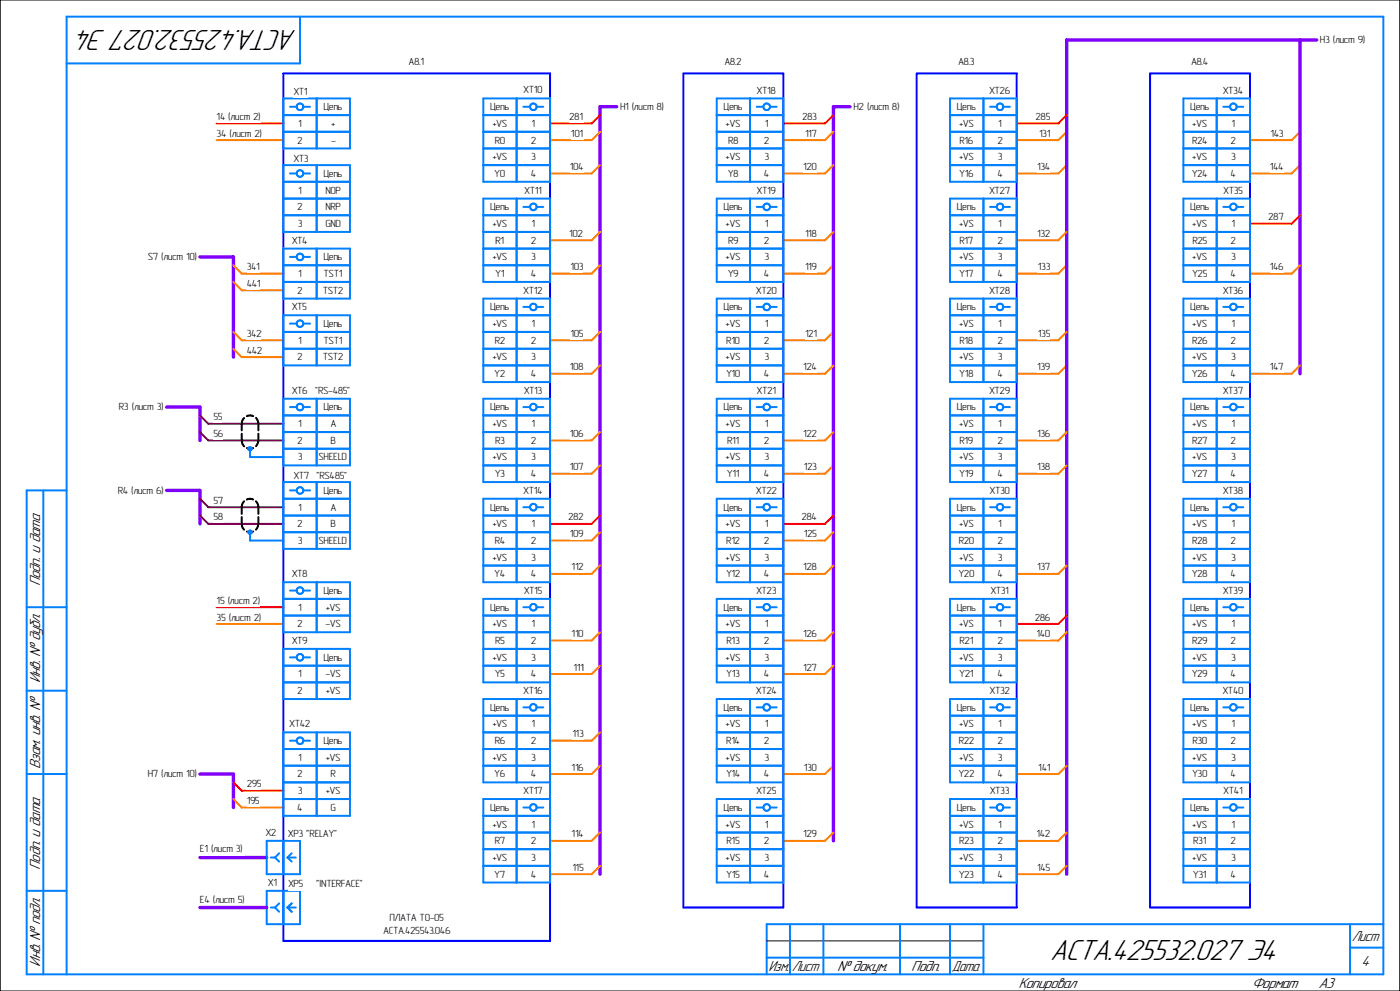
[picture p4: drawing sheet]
<svg xmlns="http://www.w3.org/2000/svg" width="420mm" height="297mm" viewBox="0 0 420 297" stroke-linecap="round" stroke-linejoin="round" font-family="sans-serif">
<path d="M-.1 0v297" fill="none" stroke="#000" stroke-width=".3"/>
<path d="M74.5 134h1v1h-1zM74.5 159h1v1h-1z" fill="#000"/>
<g fill="none" stroke="#0080ff" stroke-width=".59">
<path d="M85 29.5h20v15h-20zM85 34.5h20M85 39.5h20M87 32h2M91 32h2M95 29.5v15M145 29.5h20v25h-20zM145 34.5h20M145 39.5h20M155 29.5v25M157 32h2M161 32h2"/>
<path d="M215 34.5h20M215 29.5h20v25h-20zM215 39.5h20M225 29.5v25M227 32h2M231 32h2M285 34.5h20M285 29.5h20v25h-20zM285 39.5h20M295 29.5v25M297 32h2M301 32h2"/>
<path d="M355 34.5h20M355 29.5h20v25h-20zM355 39.5h20M365 29.5v25M367 32h2M371 32h2M85 49.5h20v20h-20zM85 54.5h20M85 59.5h20M87 52h2M91 52h2M95 49.5v20"/>
<path d="M145 59.5h20v25h-20zM145 44.5h20M145 49.5h20M155 59.5v25M215 44.5h20M215 49.5h20M215 59.5h20v25h-20zM225 59.5v25M285 44.5h20M285 49.5h20M285 59.5h20v25h-20zM295 59.5v25"/>
<path d="M355 59.5h20v25h-20zM355 44.5h20M355 49.5h20M365 59.5v25M85 74.5h20v15h-20zM85 64.5h20M85 79.5h20M87 77h2M91 77h2M95 74.5v15M145 64.5h20M145 69.5h20"/>
<path d="M145 74.5h20M145 79.5h20M157 62h2M161 62h2M215 64.5h20M215 69.5h20M215 74.5h20M215 79.5h20M227 62h2M231 62h2M285 64.5h20M285 69.5h20"/>
<path d="M285 74.5h20M285 79.5h20M297 62h2M301 62h2M355 64.5h20M355 69.5h20M355 74.5h20M355 79.5h20M367 62h2M371 62h2M85 94.5h20v15h-20zM85 84.5h20"/>
<path d="M85 99.5h20M87 97h2M91 97h2M95 94.5v15M145 89.5h20v25h-20zM145 94.5h20M145 99.5h20M155 89.5v25M157 92h2M161 92h2M215 94.5h20M215 89.5h20v25h-20z"/>
<path d="M215 99.5h20M225 89.5v25M227 92h2M231 92h2M285 94.5h20M285 89.5h20v25h-20zM285 99.5h20M295 89.5v25M297 92h2M301 92h2M355 89.5h20v25h-20zM355 94.5h20"/>
<path d="M355 99.5h20M365 89.5v25M367 92h2M371 92h2M85 119.5h20v20h-20zM85 104.5h20M95 119.5v20M145 119.5h20v25h-20zM145 104.5h20M145 109.5h20M155 119.5v25M215 104.5h20"/>
<path d="M215 109.5h20M215 119.5h20v25h-20zM225 119.5v25M285 104.5h20M285 109.5h20M285 119.5h20v25h-20zM295 119.5v25M355 119.5h20v25h-20zM355 104.5h20M355 109.5h20M365 119.5v25M75 134.5v2.5h10"/>
<path d="M85 124.5h20M85 129.5h20M85 134.5h20M87 122h2M91 122h2M145 124.5h20M145 129.5h20M145 134.5h20M145 139.5h20M157 122h2M161 122h2M215 124.5h20"/>
<path d="M215 129.5h20M215 134.5h20M215 139.5h20M227 122h2M231 122h2M285 124.5h20M285 129.5h20M285 134.5h20M285 139.5h20M297 122h2M301 122h2M355 124.5h20"/>
<path d="M355 129.5h20M355 134.5h20M355 139.5h20M367 122h2M371 122h2M75 159.5v2.5h10M85 144.5h20v20h-20zM85 154.5h20M85 149.5h20M85 159.5h20M87 147h2M91 147h2"/>
<path d="M95 144.5v20M145 149.5h20v25h-20zM145 154.5h20M145 159.5h20M155 149.5v25M157 152h2M161 152h2M215 154.5h20M215 159.5h20M225 149.5v25M227 152h2M231 152h2"/>
<path d="M285 154.5h20M285 149.5h20v25h-20zM285 159.5h20M295 149.5v25M297 152h2M301 152h2M355 149.5h20v25h-20zM355 154.5h20M355 159.5h20M365 149.5v25M367 152h2M371 152h2"/>
<path d="M85 174.5h20v15h-20zM85 179.5h20M87 177h2M91 177h2M95 174.5v15M145 164.5h20M145 169.5h20M155 179.5v25M215 164.5h20M215 169.5h20M225 179.5v25M235 174.5h-20v-25h20v115h-20v-25h20"/>
<path d="M235 179.5h-20v25h20M285 164.5h20M285 169.5h20M285 179.5h20v25h-20zM295 179.5v25M355 179.5h20v25h-20zM355 164.5h20M355 169.5h20M365 179.5v25M85 194.5h20v15h-20zM85 184.5h20M85 199.5h20"/>
<path d="M87 197h2M91 197h2M95 194.5v15M145 184.5h20M145 189.5h20M145 194.5h20M145 199.5h20M157 182h2M161 182h2M215 184.5h20M215 189.5h20M215 194.5h20"/>
<path d="M215 199.5h20M227 182h2M231 182h2M285 184.5h20M285 189.5h20M285 194.5h20M285 199.5h20M297 182h2M301 182h2M355 184.5h20M355 189.5h20M355 194.5h20"/>
<path d="M355 199.5h20M367 182h2M371 182h2M85 219.5h20v25h-20zM85 204.5h20M95 219.5v25M145 214.5h20M145 219.5h20M155 209.5v25M157 212h2M161 212h2M165 204.5h-20v-25h20v85h-20v-25h20"/>
<path d="M165 209.5h-20v25h20M215 214.5h20M215 219.5h20M225 209.5v25M227 212h2M231 212h2M235 209.5h-20v25h20M285 214.5h20M285 209.5h20v25h-20zM285 219.5h20M295 209.5v25M297 212h2"/>
<path d="M301 212h2M355 209.5h20v25h-20zM355 214.5h20M355 219.5h20M365 209.5v25M367 212h2M371 212h2M85 224.5h20M85 229.5h20M85 234.5h20M85 239.5h20M87 222h2"/>
<path d="M91 222h2M145 224.5h20M145 229.5h20M155 239.5v25M215 224.5h20M215 229.5h20M225 239.5v25M285 224.5h20M285 229.5h20M285 239.5h20v25h-20zM295 239.5v25M355 239.5h20v25h-20z"/>
<path d="M355 224.5h20M355 229.5h20M365 239.5v25M80 252h10v10h-10zM81.2 257h1.3M82.5 257l1.2 1.2M83.7 255.7l-1.2 1.3M85 252v10M86.2 257l1.3 1.2M86.2 257h2.5M87.5 255.7l-1.3 1.3M145 244.5h20"/>
<path d="M145 249.5h20M145 254.5h20M145 259.5h20M157 242h2M161 242h2M215 244.5h20M215 249.5h20M215 254.5h20M215 259.5h20M227 242h2M231 242h2M285 244.5h20"/>
<path d="M285 249.5h20M285 254.5h20M285 259.5h20M297 242h2M301 242h2M355 244.5h20M355 249.5h20M355 254.5h20M355 259.5h20M367 242h2M371 242h2M80 267h10v10h-10z"/>
<path d="M81.2 272h1.3M82.5 272l1.2 1.3M83.7 270.8l-1.2 1.2M85 267v10M86.2 272l1.3 1.3M86.2 272h2.5M87.5 270.8l-1.3 1.2"/>
<circle cx="90" cy="32" r="1.01"/>
<circle cx="160" cy="32" r="1.01"/>
<circle cx="230" cy="32" r="1.01"/>
<circle cx="300" cy="32" r="1.01"/>
<circle cx="370" cy="32" r="1"/>
<circle cx="90" cy="52" r="1"/>
<circle cx="90" cy="77" r="1.01"/>
<circle cx="160" cy="62" r="1"/>
<circle cx="230" cy="62" r="1"/>
<circle cx="300" cy="62" r="1"/>
<circle cx="370" cy="62" r="1"/>
<circle cx="90" cy="97" r="1"/>
<circle cx="160" cy="92" r="1.01"/>
<circle cx="230" cy="92" r="1.01"/>
<circle cx="300" cy="92" r="1.01"/>
<circle cx="370" cy="92" r="1.01"/>
<circle cx="75" cy="134.5" r=".49"/>
<circle cx="90" cy="122" r="1.01"/>
<circle cx="160" cy="122" r="1.01"/>
<circle cx="230" cy="122" r="1.01"/>
<circle cx="300" cy="122" r="1.01"/>
<circle cx="370" cy="122" r="1.01"/>
<circle cx="75" cy="159.5" r=".5"/>
<circle cx="90" cy="147" r="1"/>
<circle cx="160" cy="152" r="1"/>
<circle cx="230" cy="152" r="1"/>
<circle cx="300" cy="152" r="1"/>
<circle cx="370" cy="152" r="1"/>
<circle cx="90" cy="177" r="1.01"/>
<circle cx="90" cy="197" r="1"/>
<circle cx="160" cy="182" r="1.01"/>
<circle cx="230" cy="182" r="1.01"/>
<circle cx="300" cy="182" r="1.01"/>
<circle cx="370" cy="182" r="1.01"/>
<circle cx="160" cy="212" r="1.01"/>
<circle cx="230" cy="212" r="1.01"/>
<circle cx="300" cy="212" r="1.01"/>
<circle cx="370" cy="212" r="1.01"/>
<circle cx="90" cy="222" r="1.01"/>
<circle cx="160" cy="242" r="1"/>
<circle cx="230" cy="242" r="1"/>
<circle cx="300" cy="242" r="1"/>
<circle cx="370" cy="242" r="1"/>
</g>
<path d="M390 12v100M395 12h-75v250M185 32h-5v230M255 32h-5v220M60 77h10v30M50 122h10v10M50 147h10v10M60 232h10v10M60 257h20M60 272h20" fill="none" stroke="#8000ff" stroke-width="1"/>
<path d="M65 37h20M180 34.5l-2.5 2.5h-12.5M250 34.5l-2.5 2.5h-12.5M320 34.5l-2.5 2.5h-12.5M390 64.5l-2.5 2.5h-12.5M180 154.5l-2.5 2.5h-12.5M250 154.5l-2.5 2.5h-12.5M65 182h20M320 184.5l-2.5 2.5h-12.5M70 234.5l2.5 2.5h12.5" fill="none" stroke="#f00" stroke-width=".59"/>
<g fill="none" stroke="#ff8000" stroke-width=".59">
<path d="M180 39.5l-2.5 2.5h-12.5M250 39.5l-2.5 2.5h-12.5M320 39.5l-2.5 2.5h-12.5M390 39.5l-2.5 2.5h-12.5M65 42h20M180 49.5l-2.5 2.5h-12.5M250 49.5l-2.5 2.5h-12.5M320 49.5l-2.5 2.5h-12.5M390 49.5l-2.5 2.5h-12.5M70 79.5l2.5 2.5h12.5M180 79.5l-2.5 2.5h-12.5M180 69.5l-2.5 2.5h-12.5"/>
<path d="M250 79.5l-2.5 2.5h-12.5M250 69.5l-2.5 2.5h-12.5M320 79.5l-2.5 2.5h-12.5M320 69.5l-2.5 2.5h-12.5M390 79.5l-2.5 2.5h-12.5M70 99.5l2.5 2.5h12.5M70 84.5l2.5 2.5h12.5M180 99.5l-2.5 2.5h-12.5M250 99.5l-2.5 2.5h-12.5M320 99.5l-2.5 2.5h-12.5M70 104.5l2.5 2.5h12.5M180 109.5l-2.5 2.5h-12.5"/>
<path d="M250 109.5l-2.5 2.5h-12.5M320 109.5l-2.5 2.5h-12.5M390 109.5l-2.5 2.5h-12.5M180 139.5l-2.5 2.5h-12.5M180 129.5l-2.5 2.5h-12.5M250 139.5l-2.5 2.5h-12.5M250 129.5l-2.5 2.5h-12.5M320 139.5l-2.5 2.5h-12.5M320 129.5l-2.5 2.5h-12.5M180 159.5l-2.5 2.5h-12.5M250 159.5l-2.5 2.5h-12.5M180 169.5l-2.5 2.5h-12.5"/>
<path d="M250 169.5l-2.5 2.5h-12.5M320 169.5l-2.5 2.5h-12.5M65 187h20M180 189.5l-2.5 2.5h-12.5M180 199.5l-2.5 2.5h-12.5M250 199.5l-2.5 2.5h-12.5M250 189.5l-2.5 2.5h-12.5M320 189.5l-2.5 2.5h-12.5M180 219.5l-2.5 2.5h-12.5M70 239.5l2.5 2.5h12.5M180 229.5l-2.5 2.5h-12.5M250 229.5l-2.5 2.5h-12.5"/>
<path d="M320 229.5l-2.5 2.5h-12.5M180 249.5l-2.5 2.5h-12.5M180 259.5l-2.5 2.5h-12.5M250 249.5l-2.5 2.5h-12.5M320 249.5l-2.5 2.5h-12.5M320 259.5l-2.5 2.5h-12.5"/>
</g>
<path d="M60 124.5l2.5 2.5h22.5M60 129.5l2.5 2.5h22.5M60 149.5l2.5 2.5h22.5M60 154.5l2.5 2.5h22.5" fill="none" stroke="#800040" stroke-width=".59"/>
<path d="M72.5 130a4.2 4.2 0 0 0 .7 3.8M73.2 125.3a3.9 3.9 0 0 0-.7 3.7M74 124.7l1-.2 .9 .2M74.1 134.3l.9 .2 .9-.2M76.8 125.2a4.2 4.2 0 0 1 .7 3.8M77.5 130a4.2 4.2 0 0 1-.7 3.7M72.5 155a4.1 4.1 0 0 0 .7 3.7M73.2 150.2a3.9 3.9 0 0 0-.7 3.8M74.1 159.3l.9 .2 .9-.2M75.9 149.7a2.07 2.07 0 0 0-1.9 0M76.8 150.2a4.1 4.1 0 0 1 .7 3.8M77.5 155a4.3 4.3 0 0 1-.7 3.7" fill="none" stroke="#000" stroke-width=".59"/>
<path d="M85 22h80v260h-80zM205 22h30v250h-30zM275 22h30v250h-30zM345 22h30v250h-30z" fill="none" stroke="#00f" stroke-width=".59"/>
<g fill="#fff">
<path d="M217.3 16.7h5.4v3.6h-5.4z"/>
<path d="M287.4 16.7h5.2v3.6h-5.2z"/>
<path d="M357.3 16.7h5.4v3.6h-5.4z"/>
<path d="M122.6 16.7h4.9v3.6h-4.9z"/>
<path d="M170.8 33.2h4.2v3.6h-4.2z"/>
<path d="M171.3 38.2h3.7v3.6h-3.7z"/>
<path d="M186 30.2h13.9v3.6h-13.9z"/>
<path d="M79.6 247.7h3.4v3.5h-3.4z"/>
<path d="M60 252.7h13.5v3.6h-13.5z"/>
<path d="M64 128.7h2.8v3h-2.8z"/>
<path d="M64 123.6h2.6v3.1h-2.6z"/>
<path d="M64 153.6h2.8v3h-2.8z"/>
<path d="M64 148.6h2.8v3h-2.8z"/>
<path d="M35.3 145.6h13.7v3h-13.7z"/>
<path d="M35.7 120.6h13.3v3.1h-13.3z"/>
<path d="M241.5 78.6h3.5v3.1h-3.5z"/>
<path d="M241.5 98.6h3.5v3h-3.5z"/>
<path d="M241.2 138.6h3.8v3h-3.8z"/>
<path d="M256.1 30.6h13.7v3.1h-13.7z"/>
<path d="M241.2 228.6h3.8v3h-3.8z"/>
<path d="M311.7 38.7h3.3v3h-3.3z"/>
<path d="M311.1 48.6h3.9v3h-3.9z"/>
<path d="M311.4 78.6h3.6v3.1h-3.6z"/>
<path d="M311.1 108.6h3.9v3h-3.9z"/>
<path d="M241 198.6h4v3h-4z"/>
<path d="M241 168.6h4v3.1h-4z"/>
<path d="M241 248.6h4v3h-4z"/>
<path d="M381 48.6h4v3h-4z"/>
<path d="M381.2 38.7h3.8v3h-3.8z"/>
<path d="M381 78.6h4v3.1h-4z"/>
<path d="M381 108.6h4v3h-4z"/>
<path d="M311.1 168.6h3.9v3.1h-3.9z"/>
<path d="M311 188.6h4v3h-4z"/>
<path d="M311.5 228.6h3.5v3h-3.5z"/>
<path d="M311 248.6h4v3h-4z"/>
<path d="M311.1 258.6h3.9v3.1h-3.9z"/>
<path d="M60 268.1h13.3v3h-13.3z"/>
<path d="M80.3 263.1h2.7v3h-2.7z"/>
<path d="M65 178.6h13v3.1h-13z"/>
<path d="M65 183.6h13.3v3h-13.3z"/>
<path d="M65 33.7h13.1v3h-13.1z"/>
<path d="M65 38.7h13.5v3h-13.5z"/>
<path d="M171 48.6h4v3h-4z"/>
<path d="M170.8 68.2h4.2v3.6h-4.2z"/>
<path d="M171.2 78.6h3.8v3.1h-3.8z"/>
<path d="M171.2 98.6h3.8v3h-3.8z"/>
<path d="M171 108.6h4v3h-4z"/>
<path d="M171 128.7h4v3h-4z"/>
<path d="M171 138.6h4v3h-4z"/>
<path d="M171 158.6h4v3h-4z"/>
<path d="M171.5 168.6h3.5v3.1h-3.5z"/>
<path d="M171.5 188.6h3.5v3h-3.5z"/>
<path d="M172 198.6h3v3h-3z"/>
<path d="M171.7 218.7h3.3v3h-3.3z"/>
<path d="M171.5 228.6h3.5v3h-3.5z"/>
<path d="M171.5 248.6h3.5v3h-3.5z"/>
<path d="M171.7 258.6h3.3v3.1h-3.3z"/>
<path d="M241.5 68.6h3.5v3h-3.5z"/>
<path d="M241 48.6h4v3h-4z"/>
<path d="M241.5 38.7h3.5v3h-3.5z"/>
<path d="M241 108.6h4v3h-4z"/>
<path d="M241 128.7h4v3h-4z"/>
<path d="M241.2 158.6h3.8v3h-3.8z"/>
<path d="M241 188.6h4v3h-4z"/>
<path d="M311.1 68.6h3.9v3h-3.9z"/>
<path d="M311.4 98.6h3.6v3h-3.6z"/>
<path d="M311.1 128.7h3.9v3h-3.9z"/>
<path d="M311.1 138.6h3.9v3h-3.9z"/>
<path d="M44.3 75.6h14.7v3.1h-14.7z"/>
<path d="M44.3 230.6h14.7v3h-14.7z"/>
<path d="M74 233.6h4.4v3h-4.4z"/>
<path d="M74 83.7h4v3h-4z"/>
<path d="M74 78.6h3.9v3.1h-3.9z"/>
<path d="M74 103.6h4.6v3h-4.6z"/>
<path d="M74 98.6h4.4v3h-4.4z"/>
<path d="M74 238.6h3.9v3h-3.9z"/>
<path d="M396 10.6h13.5v3h-13.5z"/>
<path d="M357 30.2h6v3.6h-6z"/>
<path d="M357.7 35.2h4.6v3.6h-4.6z"/>
<path d="M357.6 40.2h4.8v3.6h-4.8z"/>
<path d="M369.5 35.2h1v3.6h-1z"/>
<path d="M369.2 40.2h1.6v3.6h-1.6z"/>
<path d="M369.3 45.2h1.4v3.6h-1.4z"/>
<path d="M369.2 50.2h1.6v3.6h-1.6z"/>
<path d="M357.5 50.2h5v3.6h-5z"/>
<path d="M357.7 45.2h4.6v3.6h-4.6z"/>
<path d="M357 60.2h6v3.6h-6z"/>
<path d="M357.7 65.2h4.6v3.6h-4.6z"/>
<path d="M357.7 70.2h4.6v3.6h-4.6z"/>
<path d="M369.5 65.2h1v3.6h-1z"/>
<path d="M369.2 70.2h1.6v3.6h-1.6z"/>
<path d="M369.3 75.2h1.4v3.6h-1.4z"/>
<path d="M369.2 80.2h1.6v3.6h-1.6z"/>
<path d="M357.6 80.2h4.8v3.6h-4.8z"/>
<path d="M357.7 75.2h4.6v3.6h-4.6z"/>
<path d="M357 90.2h6v3.6h-6z"/>
<path d="M357.7 95.2h4.6v3.6h-4.6z"/>
<path d="M357.6 100.2h4.8v3.6h-4.8z"/>
<path d="M369.5 95.2h1v3.6h-1z"/>
<path d="M369.2 100.2h1.6v3.6h-1.6z"/>
<path d="M369.3 105.2h1.4v3.6h-1.4z"/>
<path d="M369.2 110.2h1.6v3.6h-1.6z"/>
<path d="M357.5 110.2h5v3.6h-5z"/>
<path d="M357.7 105.2h4.6v3.6h-4.6z"/>
<path d="M357 120.2h6v3.6h-6z"/>
<path d="M357.7 125.2h4.6v3.6h-4.6z"/>
<path d="M357.6 130.2h4.8v3.6h-4.8z"/>
<path d="M369.5 125.2h1v3.6h-1z"/>
<path d="M369.2 130.2h1.6v3.6h-1.6z"/>
<path d="M369.3 135.2h1.4v3.6h-1.4z"/>
<path d="M369.2 140.2h1.6v3.6h-1.6z"/>
<path d="M357.5 140.2h5v3.6h-5z"/>
<path d="M357.7 135.2h4.6v3.6h-4.6z"/>
<path d="M357 150.2h6v3.6h-6z"/>
<path d="M357.7 155.2h4.6v3.6h-4.6z"/>
<path d="M357.6 160.2h4.8v3.6h-4.8z"/>
<path d="M369.5 155.2h1v3.6h-1z"/>
<path d="M369.2 160.2h1.6v3.6h-1.6z"/>
<path d="M369.3 165.2h1.4v3.6h-1.4z"/>
<path d="M369.2 170.2h1.6v3.6h-1.6z"/>
<path d="M357.5 170.2h5v3.6h-5z"/>
<path d="M357.7 165.2h4.6v3.6h-4.6z"/>
<path d="M357 180.2h6v3.6h-6z"/>
<path d="M357.7 185.2h4.6v3.6h-4.6z"/>
<path d="M357.6 190.2h4.8v3.6h-4.8z"/>
<path d="M369.5 185.2h1v3.6h-1z"/>
<path d="M369.2 190.2h1.6v3.6h-1.6z"/>
<path d="M369.3 195.2h1.4v3.6h-1.4z"/>
<path d="M369.2 200.2h1.6v3.6h-1.6z"/>
<path d="M357.5 200.2h5v3.6h-5z"/>
<path d="M357.7 195.2h4.6v3.6h-4.6z"/>
<path d="M357 210.2h6v3.6h-6z"/>
<path d="M357.7 215.2h4.6v3.6h-4.6z"/>
<path d="M357.7 220.2h4.6v3.6h-4.6z"/>
<path d="M369.5 215.2h1v3.6h-1z"/>
<path d="M369.2 220.2h1.6v3.6h-1.6z"/>
<path d="M369.3 225.2h1.4v3.6h-1.4z"/>
<path d="M369.2 230.2h1.6v3.6h-1.6z"/>
<path d="M357.6 230.2h4.8v3.6h-4.8z"/>
<path d="M357.7 225.2h4.6v3.6h-4.6z"/>
<path d="M357 240.2h6v3.6h-6z"/>
<path d="M357.7 245.2h4.6v3.6h-4.6z"/>
<path d="M358 250.2h4v3.6h-4z"/>
<path d="M369.5 245.2h1v3.6h-1z"/>
<path d="M369.2 250.2h1.6v3.6h-1.6z"/>
<path d="M369.3 255.2h1.4v3.6h-1.4z"/>
<path d="M369.2 260.2h1.6v3.6h-1.6z"/>
<path d="M357.9 260.2h4.2v3.6h-4.2z"/>
<path d="M357.7 255.2h4.6v3.6h-4.6z"/>
<path d="M366.8 25.2h6.4v3.6h-6.4z"/>
<path d="M366.9 55.2h6.2v3.6h-6.2z"/>
<path d="M366.8 85.2h6.4v3.6h-6.4z"/>
<path d="M366.8 115.2h6.4v3.6h-6.4z"/>
<path d="M366.8 145.2h6.4v3.6h-6.4z"/>
<path d="M366.8 175.2h6.4v3.6h-6.4z"/>
<path d="M366.7 205.2h6.6v3.6h-6.6z"/>
<path d="M367 235.2h6v3.6h-6z"/>
<path d="M287 30.2h6v3.6h-6z"/>
<path d="M287.7 35.2h4.6v3.6h-4.6z"/>
<path d="M287.9 40.2h4.2v3.6h-4.2z"/>
<path d="M299.5 35.2h1v3.6h-1z"/>
<path d="M299.2 40.2h1.6v3.6h-1.6z"/>
<path d="M299.3 45.2h1.4v3.6h-1.4z"/>
<path d="M299.2 50.2h1.6v3.6h-1.6z"/>
<path d="M287.8 50.2h4.4v3.6h-4.4z"/>
<path d="M287.7 45.2h4.6v3.6h-4.6z"/>
<path d="M287 60.2h6v3.6h-6z"/>
<path d="M287.7 65.2h4.6v3.6h-4.6z"/>
<path d="M287.9 70.2h4.2v3.6h-4.2z"/>
<path d="M299.5 65.2h1v3.6h-1z"/>
<path d="M299.2 70.2h1.6v3.6h-1.6z"/>
<path d="M299.3 75.2h1.4v3.6h-1.4z"/>
<path d="M299.2 80.2h1.6v3.6h-1.6z"/>
<path d="M287.8 80.2h4.4v3.6h-4.4z"/>
<path d="M287.7 75.2h4.6v3.6h-4.6z"/>
<path d="M287 90.2h6v3.6h-6z"/>
<path d="M287.7 95.2h4.6v3.6h-4.6z"/>
<path d="M287.9 100.2h4.2v3.6h-4.2z"/>
<path d="M299.5 95.2h1v3.6h-1z"/>
<path d="M299.2 100.2h1.6v3.6h-1.6z"/>
<path d="M299.3 105.2h1.4v3.6h-1.4z"/>
<path d="M299.2 110.2h1.6v3.6h-1.6z"/>
<path d="M287.8 110.2h4.4v3.6h-4.4z"/>
<path d="M287.7 105.2h4.6v3.6h-4.6z"/>
<path d="M287 120.2h6v3.6h-6z"/>
<path d="M287.7 125.2h4.6v3.6h-4.6z"/>
<path d="M287.9 130.2h4.2v3.6h-4.2z"/>
<path d="M299.5 125.2h1v3.6h-1z"/>
<path d="M299.2 130.2h1.6v3.6h-1.6z"/>
<path d="M299.3 135.2h1.4v3.6h-1.4z"/>
<path d="M299.2 140.2h1.6v3.6h-1.6z"/>
<path d="M287.8 140.2h4.4v3.6h-4.4z"/>
<path d="M287.7 135.2h4.6v3.6h-4.6z"/>
<path d="M287 150.2h6v3.6h-6z"/>
<path d="M287.7 155.2h4.6v3.6h-4.6z"/>
<path d="M287.6 160.2h4.8v3.6h-4.8z"/>
<path d="M299.5 155.2h1v3.6h-1z"/>
<path d="M299.2 160.2h1.6v3.6h-1.6z"/>
<path d="M299.3 165.2h1.4v3.6h-1.4z"/>
<path d="M299.2 170.2h1.6v3.6h-1.6z"/>
<path d="M287.5 170.2h5v3.6h-5z"/>
<path d="M287.7 165.2h4.6v3.6h-4.6z"/>
<path d="M287 180.2h6v3.6h-6z"/>
<path d="M287.7 185.2h4.6v3.6h-4.6z"/>
<path d="M287.9 190.2h4.2v3.6h-4.2z"/>
<path d="M299.5 185.2h1v3.6h-1z"/>
<path d="M299.2 190.2h1.6v3.6h-1.6z"/>
<path d="M299.3 195.2h1.4v3.6h-1.4z"/>
<path d="M299.2 200.2h1.6v3.6h-1.6z"/>
<path d="M287.8 200.2h4.4v3.6h-4.4z"/>
<path d="M287.7 195.2h4.6v3.6h-4.6z"/>
<path d="M287 210.2h6v3.6h-6z"/>
<path d="M287.7 215.2h4.6v3.6h-4.6z"/>
<path d="M287.6 220.2h4.8v3.6h-4.8z"/>
<path d="M299.5 215.2h1v3.6h-1z"/>
<path d="M299.2 220.2h1.6v3.6h-1.6z"/>
<path d="M299.3 225.2h1.4v3.6h-1.4z"/>
<path d="M299.2 230.2h1.6v3.6h-1.6z"/>
<path d="M287.5 230.2h5v3.6h-5z"/>
<path d="M287.7 225.2h4.6v3.6h-4.6z"/>
<path d="M287 240.2h6v3.6h-6z"/>
<path d="M287.7 245.2h4.6v3.6h-4.6z"/>
<path d="M287.7 250.2h4.6v3.6h-4.6z"/>
<path d="M299.5 245.2h1v3.6h-1z"/>
<path d="M299.2 250.2h1.6v3.6h-1.6z"/>
<path d="M299.3 255.2h1.4v3.6h-1.4z"/>
<path d="M299.2 260.2h1.6v3.6h-1.6z"/>
<path d="M287.6 260.2h4.8v3.6h-4.8z"/>
<path d="M287.7 255.2h4.6v3.6h-4.6z"/>
<path d="M296.7 25.2h6.6v3.6h-6.6z"/>
<path d="M296.7 55.2h6.6v3.6h-6.6z"/>
<path d="M296.7 85.2h6.6v3.6h-6.6z"/>
<path d="M296.7 115.2h6.6v3.6h-6.6z"/>
<path d="M296.8 145.2h6.4v3.6h-6.4z"/>
<path d="M297.1 175.2h5.8v3.6h-5.8z"/>
<path d="M296.8 205.2h6.4v3.6h-6.4z"/>
<path d="M296.9 235.2h6.2v3.6h-6.2z"/>
<path d="M227 25.2h6v3.6h-6z"/>
<path d="M227 55.2h6v3.6h-6z"/>
<path d="M226.7 85.2h6.6v3.6h-6.6z"/>
<path d="M227 115.2h6v3.6h-6z"/>
<path d="M226.7 145.2h6.6v3.6h-6.6z"/>
<path d="M226.8 175.2h6.4v3.6h-6.4z"/>
<path d="M226.7 205.2h6.6v3.6h-6.6z"/>
<path d="M226.8 235.2h6.4v3.6h-6.4z"/>
<path d="M217 240.2h6v3.6h-6z"/>
<path d="M217.7 245.2h4.6v3.6h-4.6z"/>
<path d="M218 250.2h4v3.6h-4z"/>
<path d="M229.5 245.2h1v3.6h-1z"/>
<path d="M229.2 250.2h1.6v3.6h-1.6z"/>
<path d="M229.3 255.2h1.4v3.6h-1.4z"/>
<path d="M229.2 260.2h1.6v3.6h-1.6z"/>
<path d="M217.9 260.2h4.2v3.6h-4.2z"/>
<path d="M217.7 255.2h4.6v3.6h-4.6z"/>
<path d="M217 210.2h6v3.6h-6z"/>
<path d="M217.7 215.2h4.6v3.6h-4.6z"/>
<path d="M217.9 220.2h4.2v3.6h-4.2z"/>
<path d="M229.5 215.2h1v3.6h-1z"/>
<path d="M229.2 220.2h1.6v3.6h-1.6z"/>
<path d="M229.3 225.2h1.4v3.6h-1.4z"/>
<path d="M229.2 230.2h1.6v3.6h-1.6z"/>
<path d="M217.8 230.2h4.4v3.6h-4.4z"/>
<path d="M217.7 225.2h4.6v3.6h-4.6z"/>
<path d="M217 180.2h6v3.6h-6z"/>
<path d="M217.7 185.2h4.6v3.6h-4.6z"/>
<path d="M218 190.2h4v3.6h-4z"/>
<path d="M229.5 185.2h1v3.6h-1z"/>
<path d="M229.2 190.2h1.6v3.6h-1.6z"/>
<path d="M229.3 195.2h1.4v3.6h-1.4z"/>
<path d="M229.2 200.2h1.6v3.6h-1.6z"/>
<path d="M217.9 200.2h4.2v3.6h-4.2z"/>
<path d="M217.7 195.2h4.6v3.6h-4.6z"/>
<path d="M217 150.2h6v3.6h-6z"/>
<path d="M217.7 155.2h4.6v3.6h-4.6z"/>
<path d="M217.9 160.2h4.2v3.6h-4.2z"/>
<path d="M229.5 155.2h1v3.6h-1z"/>
<path d="M229.2 160.2h1.6v3.6h-1.6z"/>
<path d="M229.3 165.2h1.4v3.6h-1.4z"/>
<path d="M229.2 170.2h1.6v3.6h-1.6z"/>
<path d="M217.8 170.2h4.4v3.6h-4.4z"/>
<path d="M217.7 165.2h4.6v3.6h-4.6z"/>
<path d="M217 120.2h6v3.6h-6z"/>
<path d="M217.7 125.2h4.6v3.6h-4.6z"/>
<path d="M218.1 130.2h3.8v3.6h-3.8z"/>
<path d="M229.5 125.2h1v3.6h-1z"/>
<path d="M229.2 130.2h1.6v3.6h-1.6z"/>
<path d="M229.3 135.2h1.4v3.6h-1.4z"/>
<path d="M229.2 140.2h1.6v3.6h-1.6z"/>
<path d="M218.1 140.2h3.9v3.6h-3.9z"/>
<path d="M217.7 135.2h4.6v3.6h-4.6z"/>
<path d="M217 90.2h6v3.6h-6z"/>
<path d="M217.7 95.2h4.6v3.6h-4.6z"/>
<path d="M217.9 100.2h4.2v3.6h-4.2z"/>
<path d="M229.5 95.2h1v3.6h-1z"/>
<path d="M229.2 100.2h1.6v3.6h-1.6z"/>
<path d="M229.3 105.2h1.4v3.6h-1.4z"/>
<path d="M229.2 110.2h1.6v3.6h-1.6z"/>
<path d="M217.8 110.2h4.4v3.6h-4.4z"/>
<path d="M217.7 105.2h4.6v3.6h-4.6z"/>
<path d="M217 60.2h6v3.6h-6z"/>
<path d="M217.7 65.2h4.6v3.6h-4.6z"/>
<path d="M218.4 70.2h3.2v3.6h-3.2z"/>
<path d="M229.5 65.2h1v3.6h-1z"/>
<path d="M229.2 70.2h1.6v3.6h-1.6z"/>
<path d="M229.3 75.2h1.4v3.6h-1.4z"/>
<path d="M229.2 80.2h1.6v3.6h-1.6z"/>
<path d="M218.3 80.2h3.4v3.6h-3.4z"/>
<path d="M217.7 75.2h4.6v3.6h-4.6z"/>
<path d="M217 30.2h6v3.6h-6z"/>
<path d="M217.7 35.2h4.6v3.6h-4.6z"/>
<path d="M218.4 40.2h3.2v3.6h-3.2z"/>
<path d="M229.5 35.2h1v3.6h-1z"/>
<path d="M229.2 40.2h1.6v3.6h-1.6z"/>
<path d="M229.3 45.2h1.4v3.6h-1.4z"/>
<path d="M229.2 50.2h1.6v3.6h-1.6z"/>
<path d="M218.3 50.2h3.4v3.6h-3.4z"/>
<path d="M217.7 45.2h4.6v3.6h-4.6z"/>
<path d="M116.9 273.6h16.2v3h-16.2z"/>
<path d="M115 277.7h20v3h-20z"/>
<path d="M157 25.2h6v3.5h-6z"/>
<path d="M157.3 55.2h5.4v3.6h-5.4z"/>
<path d="M157 85.2h6v3.6h-6z"/>
<path d="M157.1 115.2h5.8v3.6h-5.8z"/>
<path d="M157 145.2h6v3.6h-6z"/>
<path d="M157 235.2h6v3.6h-6z"/>
<path d="M157 205.2h6v3.6h-6z"/>
<path d="M157.1 175.2h5.8v3.6h-5.8z"/>
<path d="M147 240.2h6v3.6h-6z"/>
<path d="M147.7 245.2h4.6v3.6h-4.6z"/>
<path d="M148.4 250.2h3.2v3.6h-3.2z"/>
<path d="M159.5 245.2h1v3.6h-1z"/>
<path d="M159.2 250.2h1.6v3.6h-1.6z"/>
<path d="M159.3 255.2h1.4v3.6h-1.4z"/>
<path d="M159.2 260.2h1.6v3.6h-1.6z"/>
<path d="M148.3 260.2h3.4v3.6h-3.4z"/>
<path d="M147.7 255.2h4.6v3.6h-4.6z"/>
<path d="M147 210.2h6v3.6h-6z"/>
<path d="M147.7 215.2h4.6v3.6h-4.6z"/>
<path d="M148.4 220.2h3.2v3.6h-3.2z"/>
<path d="M159.5 215.2h1v3.6h-1z"/>
<path d="M159.2 220.2h1.6v3.6h-1.6z"/>
<path d="M159.3 225.2h1.4v3.6h-1.4z"/>
<path d="M159.2 230.2h1.6v3.6h-1.6z"/>
<path d="M148.3 230.2h3.4v3.6h-3.4z"/>
<path d="M147.7 225.2h4.6v3.6h-4.6z"/>
<path d="M147 180.2h6v3.6h-6z"/>
<path d="M147.7 185.2h4.6v3.6h-4.6z"/>
<path d="M148.5 190.2h3v3.6h-3z"/>
<path d="M159.5 185.2h1v3.6h-1z"/>
<path d="M159.2 190.2h1.6v3.6h-1.6z"/>
<path d="M159.3 195.2h1.4v3.6h-1.4z"/>
<path d="M159.2 200.2h1.6v3.6h-1.6z"/>
<path d="M148.4 200.2h3.2v3.6h-3.2z"/>
<path d="M147.7 195.2h4.6v3.6h-4.6z"/>
<path d="M147 150.2h6v3.6h-6z"/>
<path d="M147.7 155.2h4.6v3.6h-4.6z"/>
<path d="M148.4 160.2h3.2v3.6h-3.2z"/>
<path d="M159.5 155.2h1v3.6h-1z"/>
<path d="M159.2 160.2h1.6v3.6h-1.6z"/>
<path d="M159.3 165.2h1.4v3.6h-1.4z"/>
<path d="M159.2 170.2h1.6v3.6h-1.6z"/>
<path d="M148.3 170.2h3.4v3.6h-3.4z"/>
<path d="M147.7 165.2h4.6v3.6h-4.6z"/>
<path d="M147 120.2h6v3.6h-6z"/>
<path d="M147.7 125.2h4.6v3.6h-4.6z"/>
<path d="M148.5 130.2h3v3.6h-3z"/>
<path d="M159.5 125.2h1v3.6h-1z"/>
<path d="M159.2 130.2h1.6v3.6h-1.6z"/>
<path d="M159.3 135.2h1.4v3.6h-1.4z"/>
<path d="M159.2 140.2h1.6v3.6h-1.6z"/>
<path d="M148.4 140.2h3.2v3.6h-3.2z"/>
<path d="M147.7 135.2h4.6v3.6h-4.6z"/>
<path d="M147 90.2h6v3.6h-6z"/>
<path d="M147.7 95.2h4.6v3.6h-4.6z"/>
<path d="M148.4 100.2h3.2v3.6h-3.2z"/>
<path d="M159.5 95.2h1v3.6h-1z"/>
<path d="M159.2 100.2h1.6v3.6h-1.6z"/>
<path d="M159.3 105.2h1.4v3.6h-1.4z"/>
<path d="M159.2 110.2h1.6v3.6h-1.6z"/>
<path d="M148.3 110.2h3.4v3.6h-3.4z"/>
<path d="M147.7 105.2h4.6v3.6h-4.6z"/>
<path d="M147 60.2h6v3.6h-6z"/>
<path d="M147.7 65.2h4.6v3.6h-4.6z"/>
<path d="M148.7 70.2h2.6v3.6h-2.6z"/>
<path d="M159.5 65.2h1v3.6h-1z"/>
<path d="M159.2 70.2h1.6v3.6h-1.6z"/>
<path d="M159.3 75.2h1.4v3.6h-1.4z"/>
<path d="M159.2 80.2h1.6v3.6h-1.6z"/>
<path d="M148.6 80.2h2.8v3.6h-2.8z"/>
<path d="M147.7 75.2h4.6v3.6h-4.6z"/>
<path d="M147 30.2h6v3.6h-6z"/>
<path d="M147.7 35.2h4.6v3.6h-4.6z"/>
<path d="M148.4 40.2h3.2v3.6h-3.2z"/>
<path d="M159.5 35.2h1v3.6h-1z"/>
<path d="M159.2 40.2h1.6v3.6h-1.6z"/>
<path d="M159.3 45.2h1.4v3.6h-1.4z"/>
<path d="M159.2 50.2h1.6v3.6h-1.6z"/>
<path d="M148.3 50.2h3.4v3.6h-3.4z"/>
<path d="M147.7 45.2h4.6v3.6h-4.6z"/>
<path d="M88 25.7h4.4v3.6h-4.4z"/>
<path d="M86.4 263.2h4.8v3.6h-4.8z"/>
<path d="M95 263.2h14.3v3.6h-14.3z"/>
<path d="M88 45.7h4.8v3.6h-4.8z"/>
<path d="M92 248.2h9.5v3.6h-9.5z"/>
<path d="M86.4 248.2h4.7v3.6h-4.7z"/>
<path d="M88 140.7h5v3.6h-5z"/>
<path d="M95 140.7h9.5v3.6h-9.5z"/>
<path d="M87.5 115.2h5v3.6h-5z"/>
<path d="M94.6 115.2h10.8v3.6h-10.8z"/>
<path d="M97 120.2h6v3.6h-6z"/>
<path d="M99.2 130.2h1.6v3.6h-1.6z"/>
<path d="M89.5 125.2h1v3.6h-1z"/>
<path d="M89.2 130.2h1.6v3.6h-1.6z"/>
<path d="M89.3 135.2h1.4v3.6h-1.4z"/>
<path d="M95.6 135.2h8.8v3.6h-8.8z"/>
<path d="M99.1 125.2h1.8v3.6h-1.8z"/>
<path d="M97 145.2h6v3.6h-6z"/>
<path d="M99.2 155.2h1.6v3.6h-1.6z"/>
<path d="M89.5 150.2h1v3.6h-1z"/>
<path d="M89.2 155.2h1.6v3.6h-1.6z"/>
<path d="M89.3 160.2h1.4v3.6h-1.4z"/>
<path d="M95.6 160.2h8.8v3.6h-8.8z"/>
<path d="M99.1 150.2h1.8v3.6h-1.8z"/>
<path d="M87.5 170.2h5v3.6h-5z"/>
<path d="M87.5 190.2h5v3.6h-5z"/>
<path d="M97 175.2h6v3.6h-6z"/>
<path d="M97.7 180.2h4.6v3.6h-4.6z"/>
<path d="M97.6 185.2h4.8v3.6h-4.8z"/>
<path d="M89.2 185.2h1.6v3.6h-1.6z"/>
<path d="M89.5 180.2h1v3.6h-1z"/>
<path d="M97 195.2h6v3.6h-6z"/>
<path d="M97.6 200.2h4.8v3.6h-4.8z"/>
<path d="M97.7 205.2h4.6v3.6h-4.6z"/>
<path d="M89.2 205.2h1.6v3.6h-1.6z"/>
<path d="M89.5 200.2h1v3.6h-1z"/>
<path d="M86.7 215.2h6.6v3.6h-6.6z"/>
<path d="M97 220.2h6v3.6h-6z"/>
<path d="M97.7 225.2h4.6v3.6h-4.6z"/>
<path d="M99.2 230.2h1.6v3.6h-1.6z"/>
<path d="M97.7 235.2h4.6v3.6h-4.6z"/>
<path d="M99.2 240.2h1.6v3.6h-1.6z"/>
<path d="M89.5 225.2h1v3.6h-1z"/>
<path d="M89.2 230.2h1.6v3.6h-1.6z"/>
<path d="M89.3 235.2h1.4v3.6h-1.4z"/>
<path d="M89.2 240.2h1.6v3.6h-1.6z"/>
<path d="M87.5 70.2h5v3.6h-5z"/>
<path d="M97 75.2h6v3.6h-6z"/>
<path d="M96.8 85.2h6.4v3.6h-6.4z"/>
<path d="M89.5 80.2h1v3.6h-1z"/>
<path d="M89.2 85.2h1.6v3.6h-1.6z"/>
<path d="M97.1 80.2h5.8v3.6h-5.8z"/>
<path d="M87.5 90.2h4.8v3.6h-4.8z"/>
<path d="M97 95.2h6v3.6h-6z"/>
<path d="M96.8 105.2h6.4v3.6h-6.4z"/>
<path d="M89.5 100.2h1v3.6h-1z"/>
<path d="M89.2 105.2h1.6v3.6h-1.6z"/>
<path d="M97.1 100.2h5.8v3.6h-5.8z"/>
<path d="M97.6 65.2h4.8v3.6h-4.8z"/>
<path d="M97.6 60.2h4.8v3.6h-4.8z"/>
<path d="M97.6 55.2h4.8v3.6h-4.8z"/>
<path d="M97 50.2h6v3.6h-6z"/>
<path d="M89.5 55.2h1v3.6h-1z"/>
<path d="M89.2 60.2h1.6v3.6h-1.6z"/>
<path d="M89.3 65.2h1.4v3.6h-1.4z"/>
<path d="M99.3 40.2h1.4v3.6h-1.4z"/>
<path d="M89.2 40.2h1.6v3.6h-1.6z"/>
<path d="M99.4 35.2h1.2v3.6h-1.2z"/>
<path d="M97 30.2h6v3.6h-6z"/>
<path d="M89.5 35.2h1v3.6h-1z"/>
</g>
<path d="M420 0v297M420 0h-420v297h420M230 282h65" fill="none" stroke="#000" stroke-width=".3"/>
<g fill="none" stroke="#0080ff" stroke-width=".59">
<path d="M90 5v14h-70M13 147v145M20 147h-12v145h407v-287h-395v287M8 182h12M8 207h12M8 232h12M8 267h12M237 277v15M247 277v15M270 277v15M285 277v15M295 277v15"/>
<path d="M405 277v15M415 277h-185v15M230 287h65M405 284h10"/>
</g>
<g font-size="9.3">
<text x="88.9" y="8.9" transform="rotate(-180 88.9 8.9)">АСТА.425532.027 Э4</text>
<text x="315" y="287.6">АСТА.425532.027 Э4</text>
</g>
<g font-size="4.7">
<text x="12.1" y="175.6" transform="rotate(-90 12.1 175.6)">Подп. и дата</text>
<text x="12.1" y="204.7" transform="rotate(-90 12.1 204.7)">Инв. № дубл.</text>
<text x="12.1" y="230.4" transform="rotate(-90 12.1 230.4)">Взам. инв. №</text>
<text x="12.1" y="260.6" transform="rotate(-90 12.1 260.6)">Подп. и дата</text>
<text x="405.6" y="282.1">Лист</text>
<text x="12.1" y="289.7" transform="rotate(-90 12.1 289.7)">Инв. № подл.</text>
<text x="230.6" y="291">Изм. Лист</text>
<text x="251.1" y="291">№ докум.</text>
<text x="273.4" y="291">Подп.</text>
<text x="285.6" y="291">Дата</text>
<text x="408.3" y="289.6">4</text>
<text x="305.5" y="296">Копировал</text>
<text x="375.5" y="296">Формат</text>
<text x="395.5" y="296">A3</text>
</g>
<g font-size="3.1">
<text x="396" y="13">H3 (лист 9)</text>
<text x="122.6" y="19.5">А8.1</text>
<text x="217.3" y="19.5">А8.2</text>
<text x="287.4" y="19.5">А8.3</text>
<text x="357.3" y="19.5">А8.4</text>
<text x="88" y="28.5">XT1</text>
<text x="157" y="28">XT10</text>
<text x="227" y="28">XT18</text>
<text x="296.7" y="28">XT26</text>
<text x="366.8" y="28">XT34</text>
<text x="65" y="36">14 (лист 2)</text>
<text x="97" y="33">Цепь</text>
<text x="147" y="33">Цепь</text>
<text x="170.8" y="36">281</text>
<text x="186" y="33">H1 (лист 8)</text>
<text x="217" y="33">Цепь</text>
<text x="240.6" y="36">283</text>
<text x="256.1" y="33">H2 (лист 8)</text>
<text x="287" y="33">Цепь</text>
<text x="310.6" y="36">285</text>
<text x="357" y="33">Цепь</text>
<text x="65" y="41">34 (лист 2)</text>
<text x="89.5" y="38">1</text>
<text x="99.4" y="38">+</text>
<text x="147.7" y="38">+VS</text>
<text x="159.5" y="38">1</text>
<text x="171.3" y="41">101</text>
<text x="217.7" y="38">+VS</text>
<text x="229.5" y="38">1</text>
<text x="241.5" y="41">117</text>
<text x="287.7" y="38">+VS</text>
<text x="299.5" y="38">1</text>
<text x="311.7" y="41">131</text>
<text x="357.7" y="38">+VS</text>
<text x="369.5" y="38">1</text>
<text x="381.2" y="41">143</text>
<text x="89.2" y="43">2</text>
<text x="99.3" y="43">-</text>
<text x="148.4" y="43">R0</text>
<text x="159.2" y="43">2</text>
<text x="218.4" y="43">R8</text>
<text x="229.2" y="43">2</text>
<text x="287.9" y="43">R16</text>
<text x="299.2" y="43">2</text>
<text x="357.6" y="43">R24</text>
<text x="369.2" y="43">2</text>
<text x="88" y="48.5">XT3</text>
<text x="97" y="53">Цепь</text>
<text x="147.7" y="48">+VS</text>
<text x="148.3" y="53">Y0</text>
<text x="159.2" y="53">4</text>
<text x="159.3" y="48">3</text>
<text x="171" y="51">104</text>
<text x="217.7" y="48">+VS</text>
<text x="218.3" y="53">Y8</text>
<text x="229.2" y="53">4</text>
<text x="229.3" y="48">3</text>
<text x="241" y="51">120</text>
<text x="287.7" y="48">+VS</text>
<text x="287.8" y="53">Y16</text>
<text x="299.2" y="53">4</text>
<text x="299.3" y="48">3</text>
<text x="311.1" y="51">134</text>
<text x="357.5" y="53">Y24</text>
<text x="357.7" y="48">+VS</text>
<text x="369.2" y="53">4</text>
<text x="369.3" y="48">3</text>
<text x="381" y="51">144</text>
<text x="89.5" y="58">1</text>
<text x="97.6" y="58">NOP</text>
<text x="157.3" y="58">XT11</text>
<text x="227" y="58">XT19</text>
<text x="296.7" y="58">XT27</text>
<text x="366.9" y="58">XT35</text>
<text x="89.2" y="63">2</text>
<text x="97.6" y="63">NRP</text>
<text x="147" y="63">Цепь</text>
<text x="217" y="63">Цепь</text>
<text x="287" y="63">Цепь</text>
<text x="357" y="63">Цепь</text>
<text x="380.4" y="66">287</text>
<text x="89.3" y="68">3</text>
<text x="97.6" y="68">GND</text>
<text x="147.7" y="68">+VS</text>
<text x="159.5" y="68">1</text>
<text x="170.8" y="71">102</text>
<text x="217.7" y="68">+VS</text>
<text x="229.5" y="68">1</text>
<text x="241.5" y="71">118</text>
<text x="287.7" y="68">+VS</text>
<text x="299.5" y="68">1</text>
<text x="311.1" y="71">132</text>
<text x="357.7" y="68">+VS</text>
<text x="369.5" y="68">1</text>
<text x="87.5" y="73">XT4</text>
<text x="148.7" y="73">R1</text>
<text x="159.2" y="73">2</text>
<text x="218.4" y="73">R9</text>
<text x="229.2" y="73">2</text>
<text x="287.9" y="73">R17</text>
<text x="299.2" y="73">2</text>
<text x="357.7" y="73">R25</text>
<text x="369.2" y="73">2</text>
<text x="44.3" y="78">S7 (лист 10)</text>
<text x="74" y="81">341</text>
<text x="89.5" y="83">1</text>
<text x="97" y="78">Цепь</text>
<text x="97.1" y="83">TST1</text>
<text x="147.7" y="78">+VS</text>
<text x="148.6" y="83">Y1</text>
<text x="159.2" y="83">4</text>
<text x="159.3" y="78">3</text>
<text x="171.2" y="81">103</text>
<text x="217.7" y="78">+VS</text>
<text x="218.3" y="83">Y9</text>
<text x="229.2" y="83">4</text>
<text x="229.3" y="78">3</text>
<text x="241.5" y="81">119</text>
<text x="287.7" y="78">+VS</text>
<text x="287.8" y="83">Y17</text>
<text x="299.2" y="83">4</text>
<text x="299.3" y="78">3</text>
<text x="311.4" y="81">133</text>
<text x="357.6" y="83">Y25</text>
<text x="357.7" y="78">+VS</text>
<text x="369.2" y="83">4</text>
<text x="369.3" y="78">3</text>
<text x="381" y="81">146</text>
<text x="74" y="86">441</text>
<text x="89.2" y="88">2</text>
<text x="96.8" y="88">TST2</text>
<text x="157" y="88">XT12</text>
<text x="226.7" y="88">XT20</text>
<text x="296.7" y="88">XT28</text>
<text x="366.8" y="88">XT36</text>
<text x="87.5" y="93">XT5</text>
<text x="147" y="93">Цепь</text>
<text x="217" y="93">Цепь</text>
<text x="287" y="93">Цепь</text>
<text x="357" y="93">Цепь</text>
<text x="74" y="101">342</text>
<text x="97" y="98">Цепь</text>
<text x="147.7" y="98">+VS</text>
<text x="159.5" y="98">1</text>
<text x="171.2" y="101">105</text>
<text x="217.7" y="98">+VS</text>
<text x="229.5" y="98">1</text>
<text x="241.5" y="101">121</text>
<text x="287.7" y="98">+VS</text>
<text x="299.5" y="98">1</text>
<text x="311.4" y="101">135</text>
<text x="357.7" y="98">+VS</text>
<text x="369.5" y="98">1</text>
<text x="74" y="106">442</text>
<text x="89.5" y="103">1</text>
<text x="97.1" y="103">TST1</text>
<text x="148.4" y="103">R2</text>
<text x="159.2" y="103">2</text>
<text x="217.9" y="103">R10</text>
<text x="229.2" y="103">2</text>
<text x="287.9" y="103">R18</text>
<text x="299.2" y="103">2</text>
<text x="357.6" y="103">R26</text>
<text x="369.2" y="103">2</text>
<text x="89.2" y="108">2</text>
<text x="96.8" y="108">TST2</text>
<text x="147.7" y="108">+VS</text>
<text x="148.3" y="113">Y2</text>
<text x="159.2" y="113">4</text>
<text x="159.3" y="108">3</text>
<text x="171" y="111">108</text>
<text x="217.7" y="108">+VS</text>
<text x="217.8" y="113">Y10</text>
<text x="229.2" y="113">4</text>
<text x="229.3" y="108">3</text>
<text x="241" y="111">124</text>
<text x="287.7" y="108">+VS</text>
<text x="287.8" y="113">Y18</text>
<text x="299.2" y="113">4</text>
<text x="299.3" y="108">3</text>
<text x="311.1" y="111">139</text>
<text x="357.5" y="113">Y26</text>
<text x="357.7" y="108">+VS</text>
<text x="369.2" y="113">4</text>
<text x="369.3" y="108">3</text>
<text x="381" y="111">147</text>
<text x="87.5" y="118">XT6</text>
<text x="94.6" y="118">&quot;RS-485&quot;</text>
<text x="157.1" y="118">XT13</text>
<text x="227" y="118">XT21</text>
<text x="296.7" y="118">XT29</text>
<text x="366.8" y="118">XT37</text>
<text x="35.7" y="123">R3 (лист 3)</text>
<text x="64" y="126">55</text>
<text x="97" y="123">Цепь</text>
<text x="147" y="123">Цепь</text>
<text x="217" y="123">Цепь</text>
<text x="287" y="123">Цепь</text>
<text x="357" y="123">Цепь</text>
<text x="64" y="131">56</text>
<text x="89.5" y="128">1</text>
<text x="99.1" y="128">A</text>
<text x="147.7" y="128">+VS</text>
<text x="159.5" y="128">1</text>
<text x="171" y="131">106</text>
<text x="217.7" y="128">+VS</text>
<text x="229.5" y="128">1</text>
<text x="241" y="131">122</text>
<text x="287.7" y="128">+VS</text>
<text x="299.5" y="128">1</text>
<text x="311.1" y="131">136</text>
<text x="357.7" y="128">+VS</text>
<text x="369.5" y="128">1</text>
<text x="89.2" y="133">2</text>
<text x="99.2" y="133">B</text>
<text x="148.5" y="133">R3</text>
<text x="159.2" y="133">2</text>
<text x="218.1" y="133">R11</text>
<text x="229.2" y="133">2</text>
<text x="287.9" y="133">R19</text>
<text x="299.2" y="133">2</text>
<text x="357.6" y="133">R27</text>
<text x="369.2" y="133">2</text>
<text x="88" y="143.5">XT7 &quot;RS485&quot;</text>
<text x="88" y="143.5">XT7</text>
<text x="89.3" y="138">3</text>
<text x="95" y="143.5">&quot;RS485&quot;</text>
<text x="95.6" y="138">SHEELD</text>
<text x="147.7" y="138">+VS</text>
<text x="148.4" y="143">Y3</text>
<text x="159.2" y="143">4</text>
<text x="159.3" y="138">3</text>
<text x="171" y="141">107</text>
<text x="217.7" y="138">+VS</text>
<text x="218.1" y="143">Y11</text>
<text x="229.2" y="143">4</text>
<text x="229.3" y="138">3</text>
<text x="241.2" y="141">123</text>
<text x="287.7" y="138">+VS</text>
<text x="287.8" y="143">Y19</text>
<text x="299.2" y="143">4</text>
<text x="299.3" y="138">3</text>
<text x="311.1" y="141">138</text>
<text x="357.5" y="143">Y27</text>
<text x="357.7" y="138">+VS</text>
<text x="369.2" y="143">4</text>
<text x="369.3" y="138">3</text>
<text x="35.3" y="148">R4 (лист 6)</text>
<text x="97" y="148">Цепь</text>
<text x="157" y="148">XT14</text>
<text x="226.7" y="148">XT22</text>
<text x="296.8" y="148">XT30</text>
<text x="366.8" y="148">XT38</text>
<text x="64" y="156">58</text>
<text x="64" y="151">57</text>
<text x="89.5" y="153">1</text>
<text x="99.1" y="153">A</text>
<text x="147" y="153">Цепь</text>
<text x="170.4" y="156">282</text>
<text x="217" y="153">Цепь</text>
<text x="240.5" y="156">284</text>
<text x="287" y="153">Цепь</text>
<text x="357" y="153">Цепь</text>
<text x="89.2" y="158">2</text>
<text x="99.2" y="158">B</text>
<text x="147.7" y="158">+VS</text>
<text x="159.5" y="158">1</text>
<text x="171" y="161">109</text>
<text x="217.7" y="158">+VS</text>
<text x="229.5" y="158">1</text>
<text x="241.2" y="161">125</text>
<text x="287.7" y="158">+VS</text>
<text x="299.5" y="158">1</text>
<text x="357.7" y="158">+VS</text>
<text x="369.5" y="158">1</text>
<text x="89.3" y="163">3</text>
<text x="95.6" y="163">SHEELD</text>
<text x="148.4" y="163">R4</text>
<text x="159.2" y="163">2</text>
<text x="217.9" y="163">R12</text>
<text x="229.2" y="163">2</text>
<text x="287.6" y="163">R20</text>
<text x="299.2" y="163">2</text>
<text x="357.6" y="163">R28</text>
<text x="369.2" y="163">2</text>
<text x="87.5" y="173">XT8</text>
<text x="147.7" y="168">+VS</text>
<text x="148.3" y="173">Y4</text>
<text x="159.2" y="173">4</text>
<text x="159.3" y="168">3</text>
<text x="171.5" y="171">112</text>
<text x="217.7" y="168">+VS</text>
<text x="217.8" y="173">Y12</text>
<text x="229.2" y="173">4</text>
<text x="229.3" y="168">3</text>
<text x="241" y="171">128</text>
<text x="287.5" y="173">Y20</text>
<text x="287.7" y="168">+VS</text>
<text x="299.2" y="173">4</text>
<text x="299.3" y="168">3</text>
<text x="311.1" y="171">137</text>
<text x="357.5" y="173">Y28</text>
<text x="357.7" y="168">+VS</text>
<text x="369.2" y="173">4</text>
<text x="369.3" y="168">3</text>
<text x="97" y="178">Цепь</text>
<text x="157.1" y="178">XT15</text>
<text x="226.8" y="178">XT23</text>
<text x="297.1" y="178">XT31</text>
<text x="366.8" y="178">XT39</text>
<text x="65" y="181">15 (лист 2)</text>
<text x="89.5" y="183">1</text>
<text x="97.7" y="183">+VS</text>
<text x="147" y="183">Цепь</text>
<text x="217" y="183">Цепь</text>
<text x="287" y="183">Цепь</text>
<text x="357" y="183">Цепь</text>
<text x="65" y="186">35 (лист 2)</text>
<text x="89.2" y="188">2</text>
<text x="97.6" y="188">-VS</text>
<text x="147.7" y="188">+VS</text>
<text x="159.5" y="188">1</text>
<text x="171.5" y="191">110</text>
<text x="217.7" y="188">+VS</text>
<text x="229.5" y="188">1</text>
<text x="241" y="191">126</text>
<text x="287.7" y="188">+VS</text>
<text x="299.5" y="188">1</text>
<text x="310.4" y="186">286</text>
<text x="311" y="191">140</text>
<text x="357.7" y="188">+VS</text>
<text x="369.5" y="188">1</text>
<text x="87.5" y="193">XT9</text>
<text x="148.5" y="193">R5</text>
<text x="159.2" y="193">2</text>
<text x="218" y="193">R13</text>
<text x="229.2" y="193">2</text>
<text x="287.9" y="193">R21</text>
<text x="299.2" y="193">2</text>
<text x="357.6" y="193">R29</text>
<text x="369.2" y="193">2</text>
<text x="89.5" y="203">1</text>
<text x="97" y="198">Цепь</text>
<text x="97.6" y="203">-VS</text>
<text x="147.7" y="198">+VS</text>
<text x="148.4" y="203">Y5</text>
<text x="159.2" y="203">4</text>
<text x="159.3" y="198">3</text>
<text x="172" y="201">111</text>
<text x="217.7" y="198">+VS</text>
<text x="217.9" y="203">Y13</text>
<text x="229.2" y="203">4</text>
<text x="229.3" y="198">3</text>
<text x="241" y="201">127</text>
<text x="287.7" y="198">+VS</text>
<text x="287.8" y="203">Y21</text>
<text x="299.2" y="203">4</text>
<text x="299.3" y="198">3</text>
<text x="357.5" y="203">Y29</text>
<text x="357.7" y="198">+VS</text>
<text x="369.2" y="203">4</text>
<text x="369.3" y="198">3</text>
<text x="89.2" y="208">2</text>
<text x="97.7" y="208">+VS</text>
<text x="157" y="208">XT16</text>
<text x="226.7" y="208">XT24</text>
<text x="296.8" y="208">XT32</text>
<text x="366.7" y="208">XT40</text>
<text x="147" y="213">Цепь</text>
<text x="217" y="213">Цепь</text>
<text x="287" y="213">Цепь</text>
<text x="357" y="213">Цепь</text>
<text x="86.7" y="218">XT42</text>
<text x="147.7" y="218">+VS</text>
<text x="159.5" y="218">1</text>
<text x="171.7" y="221">113</text>
<text x="217.7" y="218">+VS</text>
<text x="229.5" y="218">1</text>
<text x="287.7" y="218">+VS</text>
<text x="299.5" y="218">1</text>
<text x="357.7" y="218">+VS</text>
<text x="369.5" y="218">1</text>
<text x="97" y="223">Цепь</text>
<text x="148.4" y="223">R6</text>
<text x="159.2" y="223">2</text>
<text x="217.9" y="223">R14</text>
<text x="229.2" y="223">2</text>
<text x="287.6" y="223">R22</text>
<text x="299.2" y="223">2</text>
<text x="357.7" y="223">R30</text>
<text x="369.2" y="223">2</text>
<text x="44.3" y="233">H7 (лист 10)</text>
<text x="89.2" y="233">2</text>
<text x="89.5" y="228">1</text>
<text x="97.7" y="228">+VS</text>
<text x="99.2" y="233">R</text>
<text x="147.7" y="228">+VS</text>
<text x="148.3" y="233">Y6</text>
<text x="159.2" y="233">4</text>
<text x="159.3" y="228">3</text>
<text x="171.5" y="231">116</text>
<text x="217.7" y="228">+VS</text>
<text x="217.8" y="233">Y14</text>
<text x="229.2" y="233">4</text>
<text x="229.3" y="228">3</text>
<text x="241.2" y="231">130</text>
<text x="287.5" y="233">Y22</text>
<text x="287.7" y="228">+VS</text>
<text x="299.2" y="233">4</text>
<text x="299.3" y="228">3</text>
<text x="311.5" y="231">141</text>
<text x="357.6" y="233">Y30</text>
<text x="357.7" y="228">+VS</text>
<text x="369.2" y="233">4</text>
<text x="369.3" y="228">3</text>
<text x="74" y="236">295</text>
<text x="89.3" y="238">3</text>
<text x="97.7" y="238">+VS</text>
<text x="157" y="238">XT17</text>
<text x="226.8" y="238">XT25</text>
<text x="296.9" y="238">XT33</text>
<text x="367" y="238">XT41</text>
<text x="74" y="241">195</text>
<text x="89.2" y="243">4</text>
<text x="99.2" y="243">G</text>
<text x="147" y="243">Цепь</text>
<text x="217" y="243">Цепь</text>
<text x="287" y="243">Цепь</text>
<text x="357" y="243">Цепь</text>
<text x="79.6" y="250.5">X2</text>
<text x="86.4" y="251">XP3</text>
<text x="92" y="251">&quot;RELAY&quot;</text>
<text x="147.7" y="248">+VS</text>
<text x="159.5" y="248">1</text>
<text x="171.5" y="251">114</text>
<text x="217.7" y="248">+VS</text>
<text x="229.5" y="248">1</text>
<text x="241" y="251">129</text>
<text x="287.7" y="248">+VS</text>
<text x="299.5" y="248">1</text>
<text x="311" y="251">142</text>
<text x="357.7" y="248">+VS</text>
<text x="369.5" y="248">1</text>
<text x="60" y="255.5">E1 (лист 3)</text>
<text x="148.4" y="253">R7</text>
<text x="159.2" y="253">2</text>
<text x="218" y="253">R15</text>
<text x="229.2" y="253">2</text>
<text x="287.7" y="253">R23</text>
<text x="299.2" y="253">2</text>
<text x="358" y="253">R31</text>
<text x="369.2" y="253">2</text>
<text x="147.7" y="258">+VS</text>
<text x="148.3" y="263">Y7</text>
<text x="159.2" y="263">4</text>
<text x="159.3" y="258">3</text>
<text x="171.7" y="261">115</text>
<text x="217.7" y="258">+VS</text>
<text x="217.9" y="263">Y15</text>
<text x="229.2" y="263">4</text>
<text x="229.3" y="258">3</text>
<text x="287.6" y="263">Y23</text>
<text x="287.7" y="258">+VS</text>
<text x="299.2" y="263">4</text>
<text x="299.3" y="258">3</text>
<text x="311.1" y="261">145</text>
<text x="357.7" y="258">+VS</text>
<text x="357.9" y="263">Y31</text>
<text x="369.2" y="263">4</text>
<text x="369.3" y="258">3</text>
<text x="80.3" y="265.5">X1</text>
<text x="86.4" y="266">XP5</text>
<text x="95" y="266">&quot;INTERFACE&quot;</text>
<text x="60" y="270.5">E4 (лист 5)</text>
<text x="115" y="280">АСТА.425543.046</text>
<text x="116.9" y="276">ПЛАТА ТО-05</text>
</g>
</svg>
